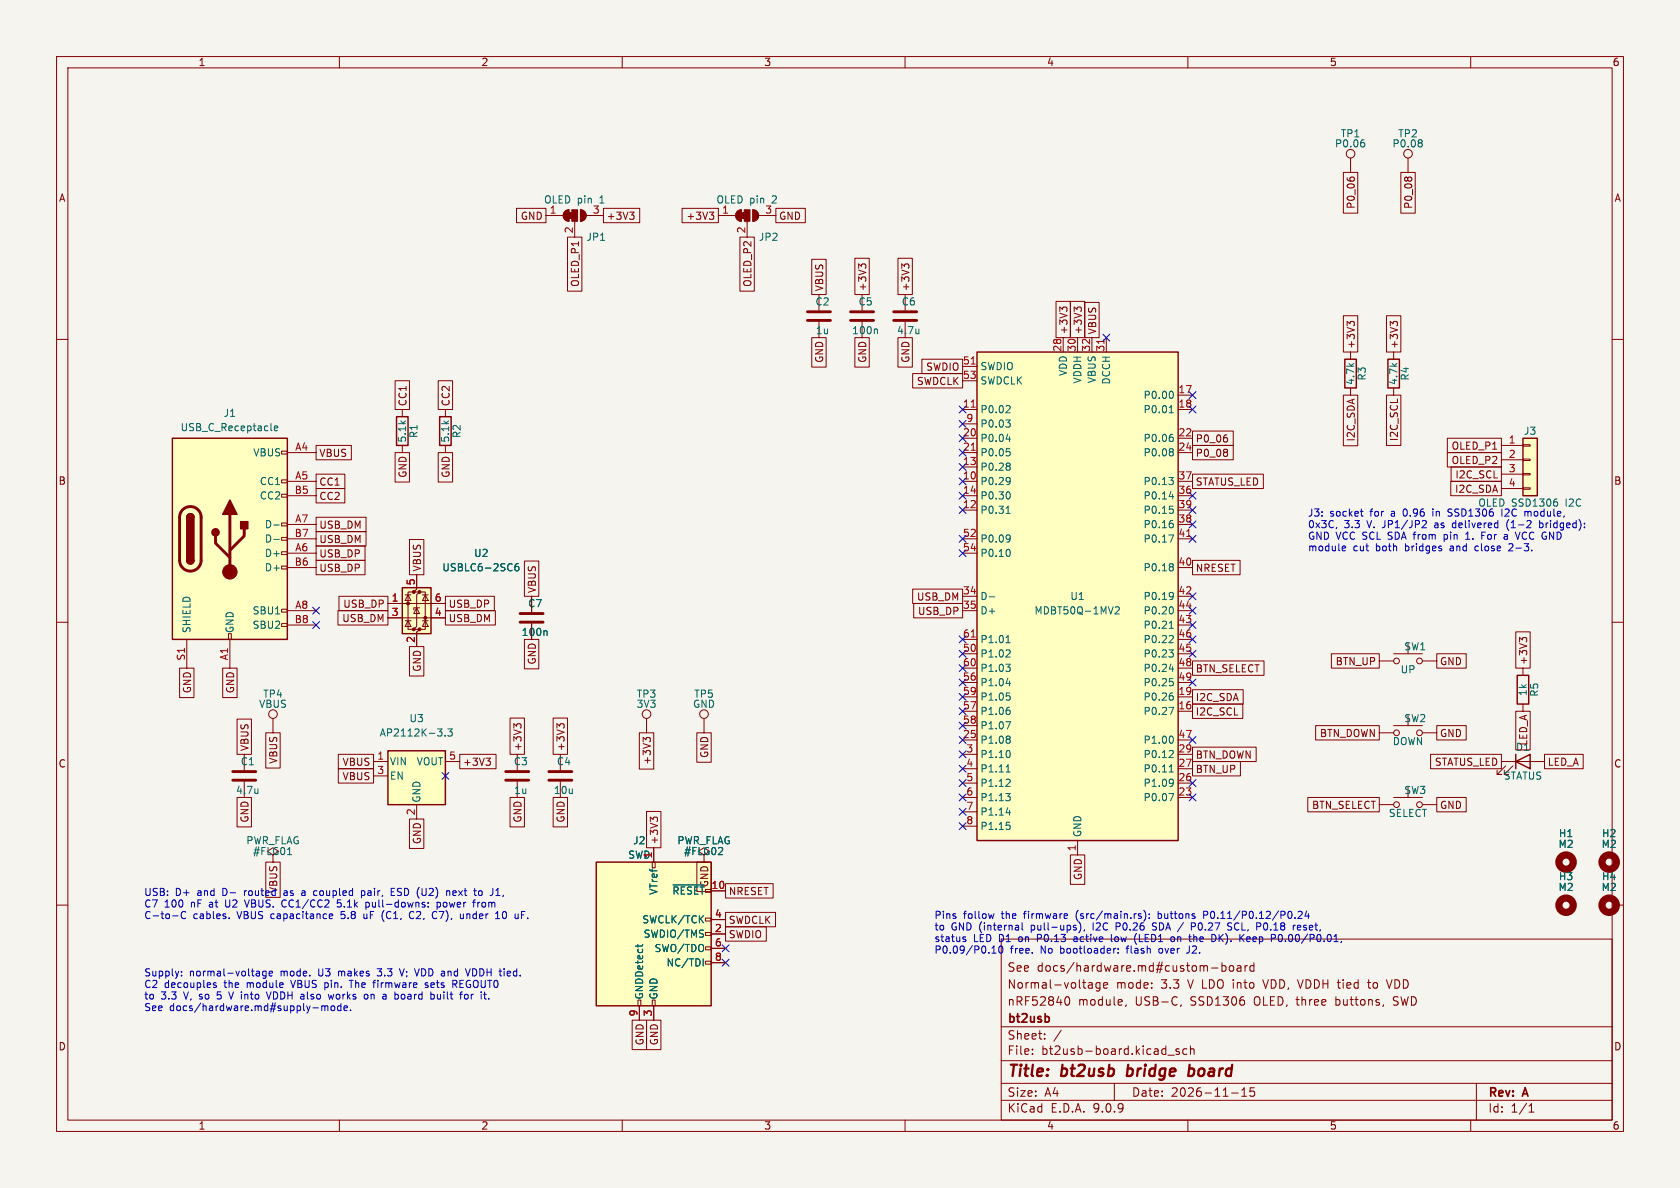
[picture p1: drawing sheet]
<svg xmlns="http://www.w3.org/2000/svg" width="297mm" height="210mm" viewBox="0 0 297 210" stroke-linecap="round" stroke-linejoin="round" font-family="sans-serif">
<path d="M0 0h297v210h-297z" fill="#f5f4ef" stroke="#f5f4ef" stroke-width=".18"/>
<g fill="none" stroke="#840000" stroke-width=".18">
<path d="M10 10h277v190h-277zM12 12h273v186h-273zM60 10v2M110 10v2M160 10v2M210 10v2M260 10v2M152.4 52.1v2.8M152.4 56.9v2.8M10 60h2M285 60h2M10 110h2"/>
<path d="M94 105.4v2.8M94 110.2v2.8M285 110h2M10 160h2M177 166h108v32h-108zM188.4 176.3l.2-.1a.81 .81 0 0 1 .6 .6 .81 .81 0 0 1-.3 .8l-.3 .1-.2-.1M192.6 173.7h.3l.2 .2v.8M193.1 174.6l-.5 .1M193.1 174.1h-.5M194.5 173.8l-.5-.1-.3 .3v.4l.2 .2h.6M194.5 173.7v1.2l-.3 .3-.4-.1M195.1 174.2l.7-.1-.1-.3-.4-.1-.2 .2 .1 .7h.5"/>
<path d="M199.1 177.6l-.1 .3M203.6 174.6v.1M203.6 173.8v.1M208.8 177.6l-.1 .3M214.2 171.1h1.1M216 170.2v1.5M216 170.8l.5-.1 .2 .3v.4l-.1 .2h-.6M217.5 170.8l.3-.1 .3 .3v.4l-.3 .3-.3-.1-.2-.2v-.4zM218.7 170.8h.6l.1 .9M219.4 171.1h-.5a.29 .29 0 0 0-.2 .3 .29 .29 0 0 0 .2 .3l.5-.1M220.1 170.7v1M220.5 170.7l-.3 .1-.1 .2"/>
<path d="M221.7 170.8l-.5-.1-.2 .3v.4l.1 .2h.6M221.7 170.2v1.5M223.2 173.2l.5 1.5M241.7 173.7h.6M242 173.2v1.3l.3 .2M245.1 173.2l.5 1.5 .5-1.5M246.3 177.6l.2 .1M246.5 176.3l-.2 .2 .2 .3M285 160h2M60 198v2M110 198v2M160 198v2"/>
<path d="M177 194.5h108M177 191.5h108M177 187.5h108M177 181.5h108M182.5 186.3v.1M182.5 185.5v.1M184.7 183.6v.1M184.7 182.8v.1M187.6 182.1l-1.3 2M197 191.5v3M206.5 186.5h1.1M208.5 185.5l-.4-.1-.2 .2 .1 .2 .5 .2v.3h-.6"/>
<path d="M209.8 185.5l-.4-.1-.3 .3v.4l.1 .2h.6M210 198v2M210.5 185.5l.2-.1 .3 .1 .1 .9M210.5 184.9v1.5M217.7 193.2h1.2M219.5 193.8h.9M219.5 192.7l.5-.4v1.5M221.7 192.3h-.7v.7l.2-.1h.5l.1 .3-.1 .5-.2 .1-.5-.1M260 198v2M261 191.5v6.5M270.3 196.6h.9M270.3 195.5l.4-.4v1.5"/>
</g>
<path d="M199.2 190.1l.2 .1M199.5 188.2l-.3 2M210.2 189l.2-.1 .6 .1M210.3 188.2l-.2 2M210.9 190a.66 .66 0 0 1-.8 .1" fill="none" stroke="#840000" stroke-width=".4"/>
<path d="M150.4 55.1h4M150.4 56.6h4M91.9 108.5h4.1M91.9 110h4.1" fill="none" stroke="#840000" stroke-width=".51"/>
<path d="M154.9 58.2l.2 .1v.7M96.5 111.5l.2 .2v.6" fill="none" stroke="#006464" stroke-width=".18"/>
<path d="M71.1 103.9h5.1v8.1h-5.1z" fill="#ffffc2"/>
<g fill="#840000" stroke="#840000" stroke-width=".18">
<path d="M131.1 37.6h.5v1h-.5z"/>
<path d="M130.3 37.4l.8-.3v2a1.02 1.02 0 0 1-1-.6 1.02 1.02 0 0 1 .2-1.1z"/>
<path d="M131.6 37.1h1v2h-1z"/>
<path d="M133.1 37.1a1.02 1.02 0 0 1 1 1 1.02 1.02 0 0 1-1 1z"/>
<path d="M100.6 37.6h.5v1h-.5z"/>
<path d="M99.9 37.4l.7-.3v2a1.02 1.02 0 0 1-.9-.6 1.02 1.02 0 0 1 .2-1.1z"/>
<path d="M101.1 37.1h1v2h-1z"/>
<path d="M102.6 37.1a1.02 1.02 0 0 1 1 1 1.02 1.02 0 0 1-1 1z"/>
<circle cx="72.1" cy="106.7" r=".25"/>
<circle cx="73.2" cy="104.6" r=".25"/>
<circle cx="73.2" cy="111.3" r=".25"/>
<circle cx="74.2" cy="104.6" r=".25"/>
<circle cx="74.2" cy="111.3" r=".25"/>
<circle cx="75.2" cy="109.2" r=".25"/>
</g>
<g fill="none" stroke="#840000" stroke-width=".18">
<path d="M96.5 38.1h3.1M99.9 37.4l.7-.3v2a1.02 1.02 0 0 1-.9-.6 1.02 1.02 0 0 1 .2-1.1zM101.6 39.1v2.8M102.6 37.1a1.02 1.02 0 0 1 1 1 1.02 1.02 0 0 1-1 1zM103.6 38.1h3.1M127 38.1h3M130.3 37.4l.8-.3v2a1.02 1.02 0 0 1-1-.6 1.02 1.02 0 0 1 .2-1.1zM132.1 39.1v2.8M133.1 37.1a1.02 1.02 0 0 1 1 1 1.02 1.02 0 0 1-1 1zM134.1 38.1h3.1M238.8 27.9v2.6M248.9 27.9v2.6"/>
<path d="M144.8 52.1v2.8M144.8 56.9v2.8M160 52.1v2.8M160 56.9v2.8M71.1 72.4v1.3M71.1 78.7v1.3M78.7 72.4v1.3M78.7 78.7v1.3M238.8 62.2v1.3M238.8 68.6v1.3M246.4 62.2v1.3M246.4 68.6v1.3"/>
<path d="M68.6 106.7h10.1M68.6 109.2h10.1M71.6 109.7h1M71.6 105.2h1M72.1 105.2l.5 1h-1zM72.1 109.7l.5 1h-1zM73.2 104.6h-1.1v6.7h1.1M73.7 101.6v2.5l-.5 .5h1l-.5 .6v5.5l-.5 .6h1l-.5 .5v2.5M73.7 107.4l.5 1.1h-1zM74.2 107.4h-1v.4M74.2 104.6h1v6.7h-1M74.7 109.7h1"/>
<path d="M74.7 105.2h1M75.2 105.2l.5 1h-1zM75.2 109.7l.5 1h-1zM99.1 133.4v2.7M99.1 138.2v2.8M114.3 127v2.5M124.5 127v2.5M124.5 151.1l1-.6-1-.6-1.1 .6 1.1 .6v1.3M124.5 152.4h.1"/>
<circle cx="238.8" cy="27.2" r=".76"/>
<circle cx="248.9" cy="27.2" r=".76"/>
<circle cx="114.3" cy="126.2" r=".76"/>
<circle cx="124.5" cy="126.2" r=".76"/>
</g>
<path d="M70.1 73.7h2v5h-2zM77.7 73.7h2.1v5h-2.1zM237.7 63.5h2.1v5.1h-2.1zM245.4 63.5h2v5.1h-2zM71.1 103.9h5.1v8.1h-5.1z" fill="none" stroke="#840000" stroke-width=".25"/>
<path d="M240.9 24.7h.2M241 25.2l.3 .2v.3l-.3 .3M251.2 24.7l.2 .3-.2 .3 .2 .2v.2l-.2 .3M162.4 58.2v.8M162.4 58.9h.1M91.6 99.6l-.3 .1a.86 .86 0 0 0 0 1.2l.4-.1v-.4l-.2-.3h-.2l-.3 .3M127 151.1h.8M127.8 150.2l-.1 .2" fill="none" stroke="#006464" stroke-width=".18"/>
<path d="M142.7 55.1h4.1M142.7 56.6h4.1M158 55.1h4.1M158 56.6h4.1M97 136.4h4.1M97 137.9h4.1" fill="none" stroke="#840000" stroke-width=".51"/>
<circle cx="284.5" cy="160" r="1.27" fill="none" stroke="#840000" stroke-width="1.3"/>
<path d="M105.4 152.4h20.3v25.4h-20.3z" fill="#ffffc2"/>
<path d="M105.4 152.4h20.3v25.4h-20.3z" fill="none" stroke="#840000" stroke-width=".25"/>
<g fill="none" stroke="#840000" stroke-width=".18">
<path d="M48.3 151.1l1-.6-1-.6-1.1 .6 1.1 .6v1.3M48.3 152.4h.1M115.3 152.4h.5v1h-.5zM115.6 149.9v2.5M125.7 157.5h2.6M112.8 176.8h.5v1h-.5zM113 177.8v2.5M115.3 176.8h.5v1h-.5zM115.6 177.8v2.5M124.7 162.3h1v.5h-1zM124.7 164.8h1v.6h-1zM124.7 167.4h1v.5h-1z"/>
<path d="M124.7 169.9h1v.5h-1zM125.7 162.6h2.6M125.7 165.1h2.6M125.7 167.6h2.6M125.7 170.2h2.6"/>
</g>
<path d="M50.8 151.1h.8M119 156.4h5.5M112.8 166.9v.5M113.6 166.9l-.1 .3M124.3 169.5v1.3" fill="none" stroke="#006464" stroke-width=".18"/>
<path d="M30.5 77.5h20.3v35.5h-20.3z" fill="#ffffc2"/>
<g fill="none" stroke="#840000" stroke-width=".18">
<path d="M49.8 79.8h1v.5h-1zM49.8 84.8h1v.5h-1zM49.8 87.4h1v.5h-1zM49.8 92.5h1v.5h-1zM49.8 95h1v.5h-1zM49.8 97.5h1v.5h-1zM50.8 80h5.1M50.8 85.1h5.1M50.8 87.6h5.1M50.8 92.7h5.1M50.8 95.3h5.1M50.8 97.8h5.1"/>
<path d="M33 113v5.1M40.4 112h.5v1h-.5zM40.6 113v5.1M49.8 100.1h1v.5h-1zM49.8 107.7h1v.5h-1zM49.8 110.2h1v.5h-1zM50.8 100.3h5.1M50.8 108h5.1M50.8 110.5h5.1M43.2 133.4v2.7M43.2 138.2v2.8M48.3 127v2.5"/>
<circle cx="48.3" cy="126.2" r=".76"/>
</g>
<path d="M30.5 77.5h20.3v35.5h-20.3zM33 91.4a.64 .64 0 0 1 .7-.6 .64 .64 0 0 1 .6 .6M33 99.1a.64 .64 0 0 0 .7 .6 .64 .64 0 0 0 .6-.6" fill="none" stroke="#840000" stroke-width=".25"/>
<path d="M32.3 90.1a1.9 1.9 0 0 1 2.1-.4 1.9 1.9 0 0 1 1.2 1.7v7.7a1.91 1.91 0 0 1-1.9 1.9 1.91 1.91 0 0 1-2-1.9l.1-7.8 .1-.6zM38.1 94.7v1.3l2.5 2.6M40.6 90.9v10.2M43.2 93.5v1.2l-2.6 2.6M41.1 136.4h4.1M41.1 137.9h4.1" fill="none" stroke="#840000" stroke-width=".51"/>
<g fill="#840000" stroke="#840000" stroke-width=".25">
<path d="M33 91.4h1.3v7.7h-1.3z"/>
<path d="M33.2 91a.64 .64 0 0 1 .7-.1 .64 .64 0 0 1 .4 .5h-1.3z"/>
<path d="M33 99.1h1.3a.64 .64 0 0 1-.6 .6 .64 .64 0 0 1-.7-.6z"/>
<path d="M40.6 88.4l1.3 2.5h-2.5z"/>
<path d="M42.5 92.2h1.3v1.3h-1.3z"/>
<circle cx="38.1" cy="94.1" r=".63"/>
</g>
<circle cx="40.6" cy="101.1" r="1.27" fill="#840000" stroke="#840000" stroke-width=".18"/>
<path d="M48.5 75.7l.6-.1-.1-.2-.3-.1-.2 .2 .1 .6h.4M48.4 92.8h1M48.4 95.3h1M45.6 139.4v.9M45.6 140.2h-.1" fill="none" stroke="#006464" stroke-width=".18"/>
<path d="M68.6 132.7h10.1v9.5h-10.1z" fill="#ffffc2"/>
<path d="M268.2 119.4h2.1v5.1h-2.1zM68.6 132.7h10.1v9.5h-10.1zM268 134.6l2.5-1.2v2.5zM268 133.4v2.5" fill="none" stroke="#840000" stroke-width=".25"/>
<g fill="none" stroke="#840000" stroke-width=".18">
<path d="M269.2 118.1v1.3M66 134.6h2.6M66 137.2h2.6M78.7 134.6h2.6M91.4 133.4v2.7M91.4 138.2v2.8M265.4 134.6h7.6M266.2 135.4l-1.5 1.5h.7h-.7v-.8M267.5 135.4l-1.6 1.5h.8h-.8v-.8M269.2 124.5v1.2M73.7 142.2v2.6M243.8 142.2h2.6"/>
<path d="M246.4 141h5.1M251.5 142.2h2.5"/>
<circle cx="246.9" cy="142.2" r=".51"/>
<circle cx="251" cy="142.2" r=".51"/>
</g>
<path d="M77.3 128.8h.8l-.4 .5M78.1 129.5v.5M78.7 130v.1M79.2 128.8h.7l-.4 .5 .4 .2v.5l-.2 .1-.5-.1" fill="none" stroke="#006464" stroke-width=".18"/>
<path d="M89.4 136.4h4.1M89.4 137.9h4.1" fill="none" stroke="#840000" stroke-width=".51"/>
<g fill="none" stroke="#840000" stroke-width="1.3">
<circle cx="276.9" cy="152.4" r="1.27"/>
<circle cx="284.5" cy="152.4" r="1.27"/>
<circle cx="276.9" cy="160" r="1.27"/>
</g>
<path d="M172.7 62.2h35.6v86.4h-35.6z" fill="#ffffc2"/>
<path d="M172.7 62.2h35.6v86.4h-35.6z" fill="none" stroke="#840000" stroke-width=".25"/>
<g fill="none" stroke="#840000" stroke-width=".18">
<path d="M188 59.7v2.5M190.5 59.7v2.5M193 59.7v2.5M195.6 59.7v2.5M170.2 64.8h2.5M170.2 67.3h2.5M170.2 72.4h2.5M170.2 74.9h2.5M170.2 77.5h2.5M208.3 72.4h2.5M208.3 77.5h2.5M208.3 69.9h2.5"/>
<path d="M170.2 80h2.5M170.2 82.6h2.5M170.2 85.1h2.5M170.2 87.6h2.5M170.2 90.2h2.5M170.2 95.3h2.5M170.2 97.8h2.5M208.3 80h2.5M208.3 85.1h2.5M208.3 87.6h2.5M208.3 90.2h2.5M208.3 95.3h2.5"/>
<path d="M208.3 92.7h2.5M170.2 105.4h2.5M170.2 108h2.5M170.2 113h2.5M170.2 115.6h2.5M170.2 118.1h2.5M208.3 105.4h2.5M208.3 108h2.5M208.3 113h2.5M208.3 115.6h2.5M208.3 118.1h2.5M208.3 100.3h2.5"/>
<path d="M208.3 110.5h2.5M243.8 116.8h2.6M246.4 115.6h5.1M251.5 116.8h2.5M170.2 120.7h2.5M170.2 123.2h2.5M170.2 125.7h2.5M170.2 128.3h2.5M170.2 130.8h2.5M170.2 133.4h2.5M170.2 135.9h2.5M170.2 138.4h2.5"/>
<path d="M208.3 120.7h2.5M208.3 123.2h2.5M208.3 125.7h2.5M208.3 130.8h2.5M208.3 133.4h2.5M208.3 135.9h2.5M208.3 138.4h2.5M170.2 141h2.5M170.2 143.5h2.5M170.2 146.1h2.5M190.5 148.6v2.5M208.3 141h2.5"/>
<circle cx="246.9" cy="116.8" r=".51"/>
<circle cx="251" cy="116.8" r=".51"/>
</g>
<path d="M195.2 60v.7M171.7 64.4h.7M171.7 72h.7M171.7 79.6h.7M209.8 94.8h.7M171.7 112.6h.7" fill="none" stroke="#a90000" stroke-width=".18"/>
<g fill="none" stroke="#006464" stroke-width=".18">
<path d="M177.8 74.2h.8l-.4 .5M177.9 77.6h.8M177.9 79.3h.6M178.3 71.7l.3 .2-.1 .3-.7 .8h.8M178.3 74.7l.3 .3v.3l-.3 .2M178.3 79.8l.3 .2v.3l-.3 .3M178.5 77.2v.8M206.7 73h.7M206.9 71.9l.2-.2v1.3M207.1 76.8h.2M207.1 69.2a.79 .79 0 0 1 0 1.2M207.2 77.3l.2 .2v.3l-.2 .2"/>
<path d="M207.2 79.3l.2 .3-.2 .3 .2 .2v.2l-.2 .3M177.9 90.7h.7M178.1 89.7l.1-.2v1.2M178.3 86.9a.79 .79 0 0 1 0 1.3M178.3 97.1a.79 .79 0 0 1 0 1.3M178.3 81.9l.3 .2-.3 .3 .3 .2v.3l-.3 .2M178.3 84.4l.2 .1a1.03 1.03 0 0 1-.2 1.1M178.3 94.6l.2 .1a1.03 1.03 0 0 1-.2 1.1M178.6 84.9l-.3 .3M178.6 95.1l-.3 .2M206.6 84.4h.8l-.4 .5M206.6 94.6h.9l-.6 1.2"/>
<path d="M206.7 87.8h.8M206.8 89.5h.6M207.1 92h.2M207.2 84.9l.2 .2v.3l-.2 .3M207.2 90l.2 .2v.3l-.2 .2M207.2 92.5l.2 .2v.3l-.2 .3M207.2 99.6l.2 .3-.2 .3 .2 .2v.3l-.2 .2M207.3 87.4v.8M174.9 105.5h1M177.8 117.4h.8l-.4 .5M177.9 113.6h.7M178.1 112.5l.1-.2v1.3"/>
<path d="M178.3 114.9l.3 .2-.1 .3-.7 .7h.8M178.3 117.9l.3 .2v.3l-.3 .3M197.2 107.4l.4-.1 .3 .3-.8 .9h.8M206.6 114.9h.8l-.4 .5M206.7 111.1h.7M206.7 118.3h.8M206.8 120h.6M206.9 110l.2-.2v1.3M207.1 107.3a.79 .79 0 0 1 0 1.2M207.2 112.3l.2 .3v.3l-.8 .7h.8M207.2 104.7l.2 .1a1.03 1.03 0 0 1-.2 1.1M207.2 115.4l.2 .2v.3l-.2 .2"/>
<path d="M207.3 117.8v.9M207.4 105.3l-.2 .2M177.8 127.6h.9l-.6 1.2M177.9 120.8h.8M177.9 136.5h.7M177.9 122.5h.6M178.1 135.4l.1-.2v1.3M178.2 125h.3M178.3 132.7a.79 .79 0 0 1 0 1.2M178.3 123l.3 .2v.3l-.3 .3M178.3 125.5l.3 .3v.3l-.3 .2M178.3 130.1l.3 .3-.3 .3 .3 .2v.2l-.3 .3"/>
<path d="M178.3 137.7l.3 .3-.1 .3-.7 .7h.8M178.5 120.4v.8M206.6 125h.9l-.6 1.3M206.7 136.5h.7M206.9 135.4l.2-.2v1.3M207.1 122.5h.2M207.1 130.1a.79 .79 0 0 1 0 1.3M207.2 120.4l.2 .3v.3l-.2 .2M207.2 123l.2 .2v.3l-.2 .3M207.2 132.7l.2 .2v.3l-.8 .7h.8M207.2 137.7l.2 .2a1.03 1.03 0 0 1-.2 1M207.4 138.3l-.2 .2"/>
<path d="M177.8 140.3h.8l-.4 .5M177.9 143.7h.8M177.9 145.4h.6M178.3 140.8l.3 .2v.3l-.3 .2M178.3 145.8l.3 .3v.3l-.3 .2M178.5 143.2v.9M206.6 140.3h.9l-.6 1.2"/>
</g>
<path d="M269.2 77.5h2.6v10.1h-2.6z" fill="#ffffc2"/>
<path d="M269.2 77.5h2.6v10.1h-2.6z" fill="none" stroke="#840000" stroke-width=".25"/>
<g fill="none" stroke="#840000" stroke-width=".18">
<path d="M91.3 36.8h5.2v2.6h-5.2zM106.7 36.8h6.4v2.6h-6.4zM111.3 37.5h.8l-.4 .5M111.9 38l.2 .2v.3l-.2 .3M120.6 36.8h6.4v2.6h-6.4zM125.4 37.5h.8l-.4 .5M125.9 38l.3 .2v.3l-.3 .3M137.2 36.8h5.2v2.6h-5.2zM237.5 30.5h2.5v7.2h-2.5zM238.7 31.4l.2-.1 .5 .1M247.6 30.5h2.6v7.2h-2.6zM248.4 31.4l.2-.1 .2 .1"/>
<path d="M248.9 31.4l.2-.1 .4 .1M100.3 41.9h2.6v9.6h-2.6zM130.8 41.9h2.6v9.6h-2.6zM143.5 45.8h2.6v6.3h-2.6zM143.5 59.7h2.6v5.2h-2.6zM151.1 45.7h2.6v6.4h-2.6zM151.1 59.7h2.6v5.2h-2.6zM152.3 47.1l-.5-.4v.7M152.3 46.9l.2-.2h.3l.3 .2M158.7 45.7h2.6v6.4h-2.6zM158.7 59.7h2.6v5.2h-2.6zM159.9 46.9l.2-.2h.3l.3 .2"/>
<path d="M159.9 47.1l-.5-.4v.7M186.7 53.3h2.5v6.4h-2.5zM187.8 54.5l.3-.2h.3l.2 .2M187.8 54.7l-.4-.4v.8M189.2 53.3h2.6v6.4h-2.6zM190.4 54.7l-.5-.4v.8M190.4 54.5l.2-.2h.3l.3 .2M191.8 53.5h2.5v6.2h-2.5zM237.5 55.8h2.5v6.4h-2.5zM238.6 57.2l-.4-.4v.8M238.6 57.1l.3-.3h.3l.2 .3M245.1 55.8h2.6v6.4h-2.6z"/>
<path d="M246.3 57.1l.2-.3h.3l.3 .3M246.3 57.2l-.5-.4v.8M55.9 78.7h6.2v2.6h-6.2zM69.8 67.3h2.6v5.1h-2.6zM77.5 67.3h2.5v5.1h-2.5zM161.3 66h8.9v2.6h-8.9zM163 63.5h7.2v2.5h-7.2zM210.8 78.7h7.2v2.6h-7.2zM210.8 76.2h7.2v2.5h-7.2zM216.9 79.5l.1 .2-.1 .2M217 77.5v.5M237.5 69.9h2.5v8.9h-2.5z"/>
<path d="M245.1 69.9h2.6v8.8h-2.6zM255.9 77.5h9.5v2.5h-9.5zM265.4 78.7h3.8M269.2 78.6h1.3v.3h-1.3zM55.9 94h8.8v2.5h-8.8zM55.9 91.4h8.8v2.6h-8.8zM55.9 86.4h5.1v2.5h-5.1zM55.9 83.8h5.1v2.6h-5.1zM55.9 99.1h8.6v2.5h-8.6zM55.9 96.5h8.6v2.6h-8.6zM69.8 80h2.6v5.2h-2.6zM72.4 95.4h2.5v6.2h-2.5z"/>
<path d="M77.5 80h2.5v5.2h-2.5zM92.7 99.2h2.6v6.2h-2.6zM210.8 83.8h12.5v2.6h-12.5zM210.8 99.1h8.4v2.5h-8.4zM216.9 80l.1 .2-.1 .4M255.9 80h9.5v2.6h-9.5zM256.5 85.1h8.9v2.5h-8.9zM256.5 82.5h8.9v2.6h-8.9zM265.4 81.3h3.8M265.4 83.8h3.8M265.4 86.4h3.8M269.2 81.2h1.3v.2h-1.3z"/>
<path d="M269.2 83.7h1.3v.2h-1.3zM269.2 86.2h1.3v.3h-1.3zM31.7 118.1h2.6v5.2h-2.6zM39.4 118.1h2.5v5.2h-2.5zM59.7 107.9h8.9v2.6h-8.9zM59.9 105.4h8.7v2.6h-8.7zM68.6 106.7h2.5M68.6 109.2h2.5M72.4 114.3h2.5v5.2h-2.5zM73.7 101.6v2.5M73.7 111.8v2.5M76.2 106.7h2.5"/>
<path d="M76.2 109.2h2.5M78.7 107.9h8.9v2.6h-8.9zM78.7 105.4h8.7v2.6h-8.7zM92.7 113h2.6v5.2h-2.6zM94 105.4v2.8M94 110.2v2.8M161.3 104.1h8.9v2.6h-8.9zM161.5 106.7h8.7v2.5h-8.7zM210.8 116.8h12.7v2.6h-12.7zM235.4 115.6h8.4v2.5h-8.4zM254 115.6h5.2v2.5h-5.2zM268 111.7h2.5v6.4h-2.5z"/>
<path d="M269.1 113.1l-.5-.4v.8M269.1 112.9l.3-.2h.3l.2 .2M41.9 127.1h2.6v6.3h-2.6zM47 129.5h2.5v6.3h-2.5zM59.8 135.9h6.2v2.5h-6.2zM59.8 133.3h6.2v2.6h-6.2zM81.3 133.3h6.4v2.6h-6.4zM85.9 134h.8l-.4 .5M86.5 134.5l.2 .2v.3l-.2 .3M90.2 126.9h2.5v6.5h-2.5zM91.3 128.2l.3-.3h.3l.2 .3M91.3 128.4l-.5-.5v.8"/>
<path d="M97.8 126.9h2.5v6.5h-2.5zM98.9 128.4l-.4-.5v.8M98.9 128.2l.3-.3h.3l.2 .3M113 129.5h2.6v6.5h-2.6zM114.2 130.8l-.5-.4v.7M114.2 130.6l.2-.2h.3l.3 .2M123.2 129.5h2.5v5.2h-2.5zM210.8 124.5h8.9v2.5h-8.9zM210.8 121.9h9v2.6h-9zM210.8 134.6h8.5v2.6h-8.5zM210.8 132.1h11.3v2.5h-11.3zM232.6 128.3h11.2v2.5h-11.2z"/>
<path d="M243.8 129.5h2.6M246.4 128.3h5.1M251.5 129.5h2.5M252.9 133.3h12.5v2.6h-12.5zM254 128.3h5.2v2.5h-5.2zM268 125.7h2.5v6.9h-2.5zM273 133.3h6.9v2.6h-6.9zM41.9 141h2.6v5.2h-2.6zM47 152.4h2.5v6.2h-2.5zM72.4 144.8h2.5v5.2h-2.5zM90.2 141h2.5v5.2h-2.5zM97.8 141h2.5v5.2h-2.5z"/>
<path d="M114.3 143.4h2.5v6.5h-2.5zM115.5 144.9l-.5-.5v.8M115.5 144.7l.2-.3h.3l.2 .3M115.6 149.9v2.5M123.2 152.4h2.5v5.2h-2.5zM124.5 152.4h.1M125.7 157.5h2.6M128.3 156.2h8.4v2.6h-8.4zM189.2 151.1h2.6v5.2h-2.6zM231.2 141h12.6v2.5h-12.6zM254 141h5.2v2.5h-5.2zM113 177.8v2.5"/>
<path d="M115.6 177.8v2.5M125.7 162.6h2.6M125.7 165.1h2.6M125.7 167.6h2.6M125.7 170.2h2.6M128.3 163.8h7.2v2.6h-7.2zM128.3 161.3h8.8v2.5h-8.8zM111.8 180.3h2.5v5.2h-2.5zM114.3 180.3h2.5v5.2h-2.5z"/>
<circle cx="246.9" cy="129.5" r=".51"/>
<circle cx="251" cy="129.5" r=".51"/>
</g>
<path d="M91.6 99.6l-.3 .1a.86 .86 0 0 0 0 1.2l.4-.1v-.4l-.2-.3h-.2l-.3 .3M275.3 88.8l.1 .1-.1 .5M96.5 111.5l.2 .2v.6M119 156.4h5.5M127 151.1h.8M127.8 150.2l-.1 .2M112.8 166.9v.5M113.6 166.9l-.1 .3M124.3 169.5v1.3" fill="none" stroke="#006464" stroke-width=".18"/>
<g fill="none" stroke="#000084" stroke-width=".18">
<path d="M195 59.1l1.2 1.2M196.2 59.1l-1.2 1.2M169.6 79.4l1.2 1.2M169.6 76.9l1.2 1.2M169.6 74.3l1.2 1.2M169.6 71.8l1.2 1.2M170.8 79.4l-1.2 1.2M170.8 76.9l-1.2 1.2M170.8 74.3l-1.2 1.2M170.8 71.8l-1.2 1.2M210.2 69.2l1.2 1.3M210.2 71.8l1.2 1.2"/>
<path d="M211.4 69.2l-1.2 1.3M211.4 71.8l-1.2 1.2M169.6 81.9l1.2 1.3M169.6 87l1.2 1.2M169.6 89.6l1.2 1.2M169.6 94.6l1.2 1.3M169.6 97.2l1.2 1.2M169.6 84.5l1.2 1.2M170.8 81.9l-1.2 1.3M170.8 87l-1.2 1.2M170.8 89.6l-1.2 1.2M170.8 94.6l-1.2 1.3"/>
<path d="M170.8 97.2l-1.2 1.2M170.8 84.5l-1.2 1.2M210.2 94.6l1.2 1.3M210.2 92.1l1.2 1.2M210.2 89.6l1.2 1.2M210.2 87l1.2 1.2M211.4 94.6l-1.2 1.3M211.4 92.1l-1.2 1.2M211.4 89.6l-1.2 1.2M211.4 87l-1.2 1.2M55.3 107.3l1.2 1.3M55.3 109.9l1.2 1.2"/>
<path d="M56.5 107.3l-1.2 1.3M56.5 109.9l-1.2 1.2M169.6 117.5l1.2 1.2M169.6 115l1.2 1.2M169.6 112.4l1.2 1.2M170.8 117.5l-1.2 1.2M170.8 115l-1.2 1.2M170.8 112.4l-1.2 1.2M210.2 107.3l1.2 1.3M210.2 115l1.2 1.2M210.2 112.4l1.2 1.2M210.2 109.9l1.2 1.2"/>
<path d="M210.2 104.8l1.2 1.2M211.4 107.3l-1.2 1.3M211.4 115l-1.2 1.2M211.4 112.4l-1.2 1.2M211.4 109.9l-1.2 1.2M211.4 104.8l-1.2 1.2M78.1 136.6l1.2 1.2M79.3 136.6l-1.2 1.2M169.6 137.8l1.2 1.2M169.6 135.3l1.2 1.2M169.6 132.7l1.2 1.3M169.6 130.2l1.2 1.2"/>
<path d="M169.6 127.7l1.2 1.2M169.6 125.1l1.2 1.2M169.6 122.6l1.2 1.2M169.6 120l1.2 1.3M170.8 135.3l-1.2 1.2M170.8 130.2l-1.2 1.2M170.8 127.7l-1.2 1.2M170.8 125.1l-1.2 1.2M170.8 137.8l-1.2 1.2M170.8 132.7l-1.2 1.3M170.8 122.6l-1.2 1.2M170.8 120l-1.2 1.3"/>
<path d="M210.2 137.8l1.2 1.2M210.2 130.2l1.2 1.2M210.2 120l1.2 1.3M211.4 137.8l-1.2 1.2M211.4 130.2l-1.2 1.2M211.4 120l-1.2 1.3M169.6 145.4l1.2 1.3M169.6 142.9l1.2 1.2M169.6 140.4l1.2 1.2M170.8 145.4l-1.2 1.3M170.8 142.9l-1.2 1.2M170.8 140.4l-1.2 1.2"/>
<path d="M210.2 140.4l1.2 1.2M211.4 140.4l-1.2 1.2M127.7 169.6l1.2 1.2M127.7 167l1.2 1.2M128.9 169.6l-1.2 1.2M128.9 167l-1.2 1.2"/>
</g>
<g fill="none" stroke="#0000c2" stroke-width=".18">
<path d="M236.3 93.2l-.1 .3M237.5 96.5l.3 .1 .1 .2-.6 .2M237.8 97.3l-.3 .1M240.5 90.4h.5M240.7 91.2h.3M252.1 92.1v.5l-.7 .7h.8M253.3 90v.1M253.3 90.4v.8M255.3 94.5v1.3M255.3 95.3h.1M255.4 94.5h-.1M256 91.2h.5"/>
<path d="M256.5 90h-.3l-.2 .2 .1 .3 .4 .1M256.9 92.5l-.1 .2 .1 .5M259.1 95.3h.7M259.1 94.4l.4-.3v1.2M261 96.5l-.2 .3v.3l.2 .3M262 94.7h.4M262 94.1v1.2M265.5 90v1.2M266.1 94.5h.2l.2 .2v.6M266.5 95.3h-.4M266.5 94.8h-.4M266.6 92.1a1.47 1.47 0 0 0 .1 1.7"/>
<path d="M266.7 90.5l-.7 .7h.8M267.4 96.7l-.7 .7h.8M268.7 94.1l-.4 1.2M269.9 90.4l.2 .2M270.1 90.6v.6M270.3 90.4l-.2 .2M272.2 92v1.3M272.2 92.5l.3-.1 .2 .2M272.7 93.2l-.2 .1-.3-.1M43.2 159.1l.4 1.2M50.2 159.1a.68 .68 0 0 0-.4 .6 .68 .68 0 0 0 .4 .6M50.4 157.5h-.2"/>
<path d="M50.4 157.8l-.2 .2 .2 .3M53.7 157.5h-.3M53.8 157.8h-.3l-.2 .2 .1 .2 .4 .1M55.7 157.5h.3M56 158.2l-.3 .1M59.7 159.1l-.1 .6 .2-.1M60.1 159.6h.1M63.9 157.5h.4l.2 .2-.1 .5h-.5M63.9 157.5v1.2M64.7 159.5v1.3M65.2 159.6l.1 .1-.1 .5-.1 .1h-.4M69.2 157.6h.4"/>
<path d="M69.8 157h-.6v1.3h.6M75.7 159.6v.1M77.3 159.5v1.3M77.8 159.6l.1 .1-.1 .5-.2 .1h-.3M79.3 157.5l.2 .1v.7M80.5 157.5h-.3l-.2 .1 .1 .6 .4 .1M80.7 157.8l-.7 .1M84.5 159.5v.8M84.7 157.5h.3l.2 .2-.1 .5h-.4M84.8 159.5l-.3 .2M87.7 158.3h.7M87.9 157.2l.1-.2v1.3"/>
<path d="M30.5 161.9h1M32.1 172.4v.1M32.1 171.7v.2M32.3 161.2a.61 .61 0 0 0-.3 .8 .61 .61 0 0 0 .8 .3M32.5 161.1l.3 .1M37.8 173.8v.3l.4 .1 .1 .2-.2 .2-.4-.1M40.4 175.3l.5 1.3M40.5 162.3v.1M45.7 171.7l.2 .2v.6M45.9 172.5h-.4M45.9 172h-.4M47 171.7h-.3l-.3 .2 .1 .6h.5"/>
<path d="M47 171.7v1l-.2 .2h-.3M47.1 175.3l.4 1.3 .4-1.3M47.6 172.1l.6-.1-.1-.3h-.3l-.2 .2v.6h.5M51.4 173.3l.4 1.3M56.9 177.9l.3-.1 .2 .2M56.9 177.8v.9M57.4 173.7v1.3M57.4 174.5l.2 .1M57.4 178v.7M57.4 178l.2-.2 .3 .1 .1 .8M57.6 173.7l-.2 .1M58 175.8l.3 .8 .2-.6 .3 .6 .2-.8"/>
<path d="M58.2 162l.6-.2v-.2l-.4-.1-.2 .2 .1 .6h.5M58.6 177.9l.2-.1 .3 .1 .1 .5-.1 .2-.3 .1-.2-.2zM59.6 160.2l.2 .1h.4M60.3 177.9l-.4-.1-.2 .3 .1 .5h.5M60.3 177.4v1.3M60.8 178.2l.6-.1v-.2l-.4-.1-.2 .2 .1 .6h.5M62 178.5v.2M62.1 173.3v1.3M64.3 161.5v.7l.2 .2M64.6 175.8h.3l.2 .2-.1 .5-.4 .1M65.9 173.7h.5M66.3 173.3h.1"/>
<path d="M66.7 171.3h.8M66.7 172.4l.2 .1M67.5 162l.4 .9M67.6 161.5l-.1 .3M70.6 171.3l.4 1.2M71 176.6h.5M71 175.8h.5M72.4 161.4v.4l.1 .4 .4 .2M75.6 173.8l-.3-.1-.1 .2v.2l.4 .1v.3h-.4M75.7 160.2v.1M76.7 161.2l.3-.1 .2 .1M77.2 162.3l-.2 .1-.3-.1"/>
<path d="M77.3 175.8l.1 .8h.3l.2-.1M77.9 175.8v.8M80.4 174l.4 .6M80.8 173.5l-.1 .4-.7 .1M81.9 162.3l-.2 .1-.3-.1M81.9 161.5v.9M82.2 175.8h.3l.3 .2-.2 .6h-.4M83.1 171.3l-.4 1.2M87.6 162.4h.7M87.9 161.3l.1-.2v1.3M88.9 161.4v.8M92.2 161.7h.4"/>
<path d="M92.8 161.1h-.6v1.3M170.3 166l.5 .2-.1 .2-.4 .1M175.4 168.5h.7M175.4 167.6l.3-.4v1.3M175.7 161.5l-.2 .9-.3-.6M176.7 167.3a.69 .69 0 0 0 .3 1.2l.2-.1 .1-.4-.1-.7M180 163.6l.1 .8M180.1 164.3l-.1 .1M180.1 163.9h-.1M180.7 163.1v1.1l.2 .2M188.5 161.5l.2 .3-.6 .1M188.7 162.3l-.2 .1"/>
<path d="M190 166l-.2 .1 .2 .4M190.2 164v.3M191 163.5v.8l-.3 .6M191.7 164.3l-.1 .3M196.5 165.2v1.1l.1 .2M197.3 167.6l-.3 .1M197.3 163.1v1.3M197.3 163.8h.5M197.7 167.7v.1M197.7 168.4v.1M200.8 165.2a1.5 1.5 0 0 0 .1 1.7M201.4 161.9l.3 .1 .1 .2-.2 .2h-.2"/>
<path d="M201.4 161.5l.3 .1M202.2 160.9a1.46 1.46 0 0 1 0 1.9M203.2 162.2v.2M203.2 161.6v.1M203.7 164.3l.5 .1M204.3 163.1h-.3l-.3 .3 .1 .3 .4 .1M204.8 161.1v1.3M204.8 162.3l.1 .1M204.9 161.5l-.1 .1M205 167.7l-.1 .2 .1 .5M207 165.7l.2-.1 .4 .1 .1 .5-.2 .2-.3 .1-.2-.2zM210.2 168.3l-.4 .2"/>
<path d="M210.6 163.1v1.3M211 165.2v1.3M211.2 165.6l-.2 .1M211.3 163.3v.3l-.1 .1-.6 .1M212.8 161.8h.5M213.3 161.1h-.5v1.3M214.7 165.2l.3 .5-.3 .7M217.1 163.3v.3l.5 .3 .2 .3-.3 .2-.5-.1M219.4 165.7l.5 .8M219.9 165.2l-.7 .7M220.6 165.6l-.2 .2v.5l.2 .2M221 165.9l-.6 .1"/>
<path d="M226.1 165.3a.69 .69 0 0 0 .3 1.2M228.9 163.6h.1M229.4 164l.6-.1-.1-.3h-.4l-.1 .1v.6h.5M229.5 161.2l.5-.1 .2 .4-.8 .9h.8M231 161l-.3 .9h.8M231.3 161.5v.9"/>
</g>
<g font-size="2.8" fill="#840000">
<text x="178" y="190.9">Title:</text>
<text x="187.7" y="190.9">bt2usb</text>
<text x="200.1" y="190.9">bridge</text>
<text x="211.7" y="190.9">board</text>
</g>
<g font-size="2.1" fill="#840000">
<text x="178" y="172">See</text>
<text x="183.3" y="172">docs/hardware.md#custom-board</text>
<text x="178" y="178">nRF52840</text>
<text x="178" y="175">Normal-voltage</text>
<text x="190.6" y="178">module,</text>
<text x="197.3" y="175">mode:</text>
<text x="200.7" y="178">USB-C,</text>
<text x="205.3" y="175">3.3</text>
<text x="210.2" y="175">V LDO into</text>
<text x="210.6" y="178">SSD1306</text>
<text x="222" y="178">OLED, three</text>
<text x="223.9" y="175">VDD, VDDH tied</text>
<text x="236.7" y="178">buttons,</text>
<text x="242.9" y="175">to</text>
<text x="246.4" y="175">VDD</text>
<text x="247" y="178">SWD</text>
<text x="178" y="184">Sheet:</text>
<text x="178" y="181.2">bt2usb</text>
<text x="178" y="186.7">File:</text>
<text x="184.1" y="186.7">bt2usb-board.kicad_sch</text>
<text x="178" y="196.9">KiCad</text>
<text x="178" y="194.1">Size:</text>
<text x="184.7" y="194.1">A4</text>
<text x="185.7" y="196.9">E.D.A.</text>
<text x="193.3" y="196.9">9.0.9</text>
<text x="200" y="194.1">Date:</text>
<text x="207" y="194.1">2026-11-15</text>
<text x="263" y="194.3">Rev:</text>
<text x="263" y="196.9">Id:</text>
<text x="267.1" y="196.9">1/1</text>
<text x="269.4" y="194.3">A</text>
</g>
<g font-size="1.8" fill="#840000">
<text x="35" y="11.9">1</text>
<text x="85" y="11.9">2</text>
<text x="135" y="11.9">3</text>
<text x="185" y="11.9">4</text>
<text x="235" y="11.9">5</text>
<text x="285" y="11.9">6</text>
<text x="10.3" y="35.9">A</text>
<text x="285.3" y="35.9">A</text>
<text x="92" y="39.1">GND</text>
<text x="107.2" y="39.1">+3V3</text>
<text x="121.2" y="39.1">+3V3</text>
<text x="137.6" y="39.1">GND</text>
<text x="239.7" y="37" transform="rotate(-90 239.7 37)">P0_06</text>
<text x="249.9" y="37" transform="rotate(-90 249.9 37)">P0_08</text>
<text x="102.6" y="50.8" transform="rotate(-90 102.6 50.8)">OLED_P1</text>
<text x="133" y="50.8" transform="rotate(-90 133 50.8)">OLED_P2</text>
<text x="145.7" y="51.6" transform="rotate(-90 145.7 51.6)">VBUS</text>
<text x="153.4" y="51.6" transform="rotate(-90 153.4 51.6)">+3V3</text>
<text x="161" y="51.6" transform="rotate(-90 161 51.6)">+3V3</text>
<text x="188.9" y="59.2" transform="rotate(-90 188.9 59.2)">+3V3</text>
<text x="191.5" y="59.2" transform="rotate(-90 191.5 59.2)">+3V3</text>
<text x="194" y="59.2" transform="rotate(-90 194 59.2)">VBUS</text>
<text x="145.7" y="64.2" transform="rotate(-90 145.7 64.2)">GND</text>
<text x="153.4" y="64.2" transform="rotate(-90 153.4 64.2)">GND</text>
<text x="161" y="64.2" transform="rotate(-90 161 64.2)">GND</text>
<text x="163.6" y="65.7">SWDIO</text>
<text x="239.7" y="61.8" transform="rotate(-90 239.7 61.8)">+3V3</text>
<text x="247.3" y="61.8" transform="rotate(-90 247.3 61.8)">+3V3</text>
<text x="72.1" y="71.9" transform="rotate(-90 72.1 71.9)">CC1</text>
<text x="79.7" y="71.9" transform="rotate(-90 79.7 71.9)">CC2</text>
<text x="162" y="68.3">SWDCLK</text>
<text x="56.4" y="81">VBUS</text>
<text x="211.3" y="81">P0_08</text>
<text x="211.3" y="78.4">P0_06</text>
<text x="239.7" y="78.1" transform="rotate(-90 239.7 78.1)">I2C_SDA</text>
<text x="247.3" y="78.1" transform="rotate(-90 247.3 78.1)">I2C_SCL</text>
<text x="256.5" y="82.2">OLED_P2</text>
<text x="256.5" y="79.7">OLED_P1</text>
<text x="10.3" y="85.9">B</text>
<text x="56.4" y="88.6">CC2</text>
<text x="56.4" y="86">CC1</text>
<text x="72.1" y="84.6" transform="rotate(-90 72.1 84.6)">GND</text>
<text x="79.7" y="84.6" transform="rotate(-90 79.7 84.6)">GND</text>
<text x="211.3" y="86">STATUS_LED</text>
<text x="257.1" y="87.3">I2C_SDA</text>
<text x="257.2" y="84.8">I2C_SCL</text>
<text x="285.3" y="85.9">B</text>
<text x="56.4" y="93.7">USB_DM</text>
<text x="56.4" y="96.2">USB_DM</text>
<text x="56.4" y="101.3">USB_DP</text>
<text x="56.4" y="98.7">USB_DP</text>
<text x="74.6" y="101.1" transform="rotate(-90 74.6 101.1)">VBUS</text>
<text x="211.3" y="101.3">NRESET</text>
<text x="60.6" y="107.6">USB_DP</text>
<text x="79.2" y="107.6">USB_DP</text>
<text x="94.9" y="104.9" transform="rotate(-90 94.9 104.9)">VBUS</text>
<text x="162" y="106.4">USB_DM</text>
<text x="60.4" y="110.2">USB_DM</text>
<text x="79.2" y="110.2">USB_DM</text>
<text x="162.2" y="108.9">USB_DP</text>
<text x="74.6" y="118.9" transform="rotate(-90 74.6 118.9)">GND</text>
<text x="94.9" y="117.6" transform="rotate(-90 94.9 117.6)">GND</text>
<text x="211.3" y="119.1">BTN_SELECT</text>
<text x="236" y="117.8">BTN_UP</text>
<text x="254.5" y="117.8">GND</text>
<text x="270.2" y="117.6" transform="rotate(-90 270.2 117.6)">+3V3</text>
<text x="34" y="122.7" transform="rotate(-90 34 122.7)">GND</text>
<text x="41.6" y="122.7" transform="rotate(-90 41.6 122.7)">GND</text>
<text x="211.3" y="124.1">I2C_SDA</text>
<text x="211.3" y="126.7">I2C_SCL</text>
<text x="233.2" y="130.5">BTN_DOWN</text>
<text x="254.5" y="130.5">GND</text>
<text x="270.2" y="131.9" transform="rotate(-90 270.2 131.9)">LED_A</text>
<text x="10.3" y="135.9">C</text>
<text x="44.1" y="132.9" transform="rotate(-90 44.1 132.9)">VBUS</text>
<text x="49.2" y="135.1" transform="rotate(-90 49.2 135.1)">VBUS</text>
<text x="60.5" y="135.6">VBUS</text>
<text x="81.8" y="135.6">+3V3</text>
<text x="92.4" y="132.9" transform="rotate(-90 92.4 132.9)">+3V3</text>
<text x="100" y="132.9" transform="rotate(-90 100 132.9)">+3V3</text>
<text x="115.3" y="135.3" transform="rotate(-90 115.3 135.3)">+3V3</text>
<text x="125.4" y="134.1" transform="rotate(-90 125.4 134.1)">GND</text>
<text x="211.3" y="136.8">BTN_UP</text>
<text x="211.3" y="134.3">BTN_DOWN</text>
<text x="253.6" y="135.6">STATUS_LED</text>
<text x="267.9" y="132.9">D1</text>
<text x="273.5" y="135.6">LED_A</text>
<text x="285.3" y="135.9">C</text>
<text x="60.5" y="138.1">VBUS</text>
<text x="231.9" y="143.2">BTN_SELECT</text>
<text x="254.5" y="143.2">GND</text>
<text x="44.1" y="145.5" transform="rotate(-90 44.1 145.5)">GND</text>
<text x="74.6" y="149.3" transform="rotate(-90 74.6 149.3)">GND</text>
<text x="92.4" y="145.5" transform="rotate(-90 92.4 145.5)">GND</text>
<text x="100" y="145.5" transform="rotate(-90 100 145.5)">GND</text>
<text x="116.5" y="149.4" transform="rotate(-90 116.5 149.4)">+3V3</text>
<text x="191.5" y="155.7" transform="rotate(-90 191.5 155.7)">GND</text>
<text x="49.2" y="158" transform="rotate(-90 49.2 158)">VBUS</text>
<text x="128.7" y="158.4">NRESET</text>
<text x="128.7" y="166.1">SWDIO</text>
<text x="128.7" y="163.5">SWDCLK</text>
<text x="10.3" y="185.9">D</text>
<text x="114" y="184.9" transform="rotate(-90 114 184.9)">GND</text>
<text x="116.5" y="184.9" transform="rotate(-90 116.5 184.9)">GND</text>
<text x="285.3" y="185.9">D</text>
<text x="35" y="199.9">1</text>
<text x="85" y="199.9">2</text>
<text x="135" y="199.9">3</text>
<text x="185" y="199.9">4</text>
<text x="235" y="199.9">5</text>
<text x="285" y="199.9">6</text>
</g>
<g font-size="1.8" fill="#006464">
<text x="235.9" y="26.3">P0.06</text>
<text x="236.9" y="24.5">TP1</text>
<text x="246.1" y="26.3">P0.08</text>
<text x="247.1" y="24.5">TP2</text>
<text x="96.1" y="36.2">OLED pin</text>
<text x="106.1" y="36.2">1</text>
<text x="126.6" y="36.2">OLED pin</text>
<text x="136.6" y="36.2">2</text>
<text x="103.6" y="42.8">JP1</text>
<text x="134.1" y="42.8">JP2</text>
<text x="144.1" y="54.2">C2</text>
<text x="144.1" y="59.3">1u</text>
<text x="150.5" y="59.3">100n</text>
<text x="151.7" y="54.2">C5</text>
<text x="158.5" y="59.3">4.7u</text>
<text x="159.3" y="54.2">C6</text>
<text x="173.2" y="65.6">SWDIO</text>
<text x="173.2" y="68.2">SWDCLK</text>
<text x="188.8" y="66.6" transform="rotate(-90 188.8 66.6)">VDD</text>
<text x="191.4" y="67.9" transform="rotate(-90 191.4 67.9)">VDDH</text>
<text x="193.9" y="67.8" transform="rotate(-90 193.9 67.8)">VBUS</text>
<text x="196.4" y="68.1" transform="rotate(-90 196.4 68.1)">DCCH</text>
<text x="202.1" y="70.7">P0.00</text>
<text x="239.6" y="68.2" transform="rotate(-90 239.6 68.2)">4.7k</text>
<text x="241.7" y="67.4" transform="rotate(-90 241.7 67.4)">R3</text>
<text x="247.2" y="68.2" transform="rotate(-90 247.2 68.2)">4.7k</text>
<text x="249.3" y="67.4" transform="rotate(-90 249.3 67.4)">R4</text>
<text x="31.8" y="76.4">USB_C_Receptacle</text>
<text x="39.4" y="73.9">J1</text>
<text x="74" y="77.5" transform="rotate(-90 74 77.5)">R1</text>
<text x="81.6" y="77.5" transform="rotate(-90 81.6 77.5)">R2</text>
<text x="173.2" y="73.3">P0.02</text>
<text x="173.2" y="75.8">P0.03</text>
<text x="202.1" y="73.3">P0.01</text>
<text x="269.3" y="77.1">J3</text>
<text x="44.7" y="80.9">VBUS</text>
<text x="72" y="78.3" transform="rotate(-90 72 78.3)">5.1k</text>
<text x="79.6" y="78.3" transform="rotate(-90 79.6 78.3)">5.1k</text>
<text x="173.2" y="78.3">P0.04</text>
<text x="173.2" y="80.9">P0.05</text>
<text x="173.2" y="83.4">P0.28</text>
<text x="202.1" y="78.3">P0.06</text>
<text x="202.1" y="80.9">P0.08</text>
<text x="45.8" y="86">CC1</text>
<text x="45.8" y="88.5">CC2</text>
<text x="173.2" y="86">P0.29</text>
<text x="173.2" y="88.5">P0.30</text>
<text x="202.1" y="86">P0.13</text>
<text x="202.1" y="88.5">P0.14</text>
<text x="276.9" y="89.8">I2C</text>
<text x="46.7" y="93.6">D-</text>
<text x="173.2" y="91">P0.31</text>
<text x="202.1" y="91">P0.15</text>
<text x="202.1" y="93.6">P0.16</text>
<text x="46.7" y="96.1">D-</text>
<text x="46.7" y="98.7">D+</text>
<text x="46.7" y="101.2">D+</text>
<text x="78.1" y="101.2">USBLC6-2SC6</text>
<text x="83.7" y="98.7">U2</text>
<text x="173.2" y="96.1">P0.09</text>
<text x="173.2" y="98.7">P0.10</text>
<text x="202.1" y="96.1">P0.17</text>
<text x="202.1" y="101.2">P0.18</text>
<text x="93.3" y="107.5">C7</text>
<text x="173.2" y="106.3">D-</text>
<text x="189.1" y="106.3">U1</text>
<text x="202.1" y="106.3">P0.19</text>
<text x="33.9" y="112" transform="rotate(-90 33.9 112)">SHIELD</text>
<text x="41.5" y="112" transform="rotate(-90 41.5 112)">GND</text>
<text x="44.6" y="108.8">SBU1</text>
<text x="44.6" y="111.4">SBU2</text>
<text x="92.1" y="112.6">100n</text>
<text x="173.2" y="108.8">D+</text>
<text x="173.2" y="113.9">P1.01</text>
<text x="182.8" y="108.8">MDBT50Q-1MV2</text>
<text x="202.1" y="108.8">P0.20</text>
<text x="202.1" y="111.4">P0.21</text>
<text x="202.1" y="113.9">P0.22</text>
<text x="173.2" y="116.4">P1.02</text>
<text x="173.2" y="119">P1.03</text>
<text x="202.1" y="116.4">P0.23</text>
<text x="202.1" y="119">P0.24</text>
<text x="247.5" y="119.2">UP</text>
<text x="248.2" y="115.2">SW1</text>
<text x="45.7" y="125.3">VBUS</text>
<text x="46.4" y="123.5">TP4</text>
<text x="112.4" y="125.3">3V3</text>
<text x="112.5" y="123.5">TP3</text>
<text x="122.4" y="125.3">GND</text>
<text x="122.6" y="123.5">TP5</text>
<text x="173.2" y="121.5">P1.04</text>
<text x="173.2" y="124.1">P1.05</text>
<text x="202.1" y="121.5">P0.25</text>
<text x="202.1" y="124.1">P0.26</text>
<text x="270.1" y="123.1" transform="rotate(-90 270.1 123.1)">1k</text>
<text x="272.1" y="123.3" transform="rotate(-90 272.1 123.3)">R5</text>
<text x="67" y="130.4">AP2112K-3.3</text>
<text x="72.3" y="127.9">U3</text>
<text x="173.2" y="126.6">P1.06</text>
<text x="173.2" y="129.1">P1.07</text>
<text x="173.2" y="131.7">P1.08</text>
<text x="202.1" y="126.6">P0.27</text>
<text x="202.1" y="131.7">P1.00</text>
<text x="246.1" y="131.9">DOWN</text>
<text x="248.2" y="127.9">SW2</text>
<text x="42.5" y="135.5">C1</text>
<text x="68.8" y="135.5">VIN</text>
<text x="73.6" y="135.5">VOUT</text>
<text x="90.7" y="135.5">C3</text>
<text x="98.4" y="135.5">C4</text>
<text x="173.2" y="134.2">P1.10</text>
<text x="173.2" y="136.8">P1.11</text>
<text x="202.1" y="134.2">P0.12</text>
<text x="202.1" y="136.8">P0.11</text>
<text x="41.6" y="140.6">4.7u</text>
<text x="68.8" y="138">EN</text>
<text x="74.5" y="142" transform="rotate(-90 74.5 142)">GND</text>
<text x="90.8" y="140.6">1u</text>
<text x="97.8" y="140.6">10u</text>
<text x="173.2" y="139.3">P1.12</text>
<text x="173.2" y="141.8">P1.13</text>
<text x="202.1" y="139.3">P1.09</text>
<text x="202.1" y="141.8">P0.07</text>
<text x="248.2" y="140.6">SW3</text>
<text x="265.8" y="138">STATUS</text>
<text x="43.4" y="149.5">PWR_FLAG</text>
<text x="111.8" y="149.5">J2</text>
<text x="119.6" y="149.5">PWR_FLAG</text>
<text x="173.2" y="144.4">P1.14</text>
<text x="173.2" y="146.9">P1.15</text>
<text x="191.4" y="148.1" transform="rotate(-90 191.4 148.1)">GND</text>
<text x="245.4" y="144.6">SELECT</text>
<text x="275.5" y="148.2">H1</text>
<text x="283.1" y="148.2">H2</text>
<text x="44.6" y="151.4">#FLG01</text>
<text x="111" y="152">SWD</text>
<text x="120.8" y="151.4">#FLG02</text>
<text x="275.4" y="150.1">M2</text>
<text x="275.5" y="155.8">H3</text>
<text x="283" y="150.1">M2</text>
<text x="283.1" y="155.8">H4</text>
<text x="116.4" y="158.3" transform="rotate(-90 116.4 158.3)">VTref</text>
<text x="118.8" y="158.3">~{RESET}</text>
<text x="125.4" y="157" transform="rotate(-90 125.4 157)">GND</text>
<text x="275.4" y="157.7">M2</text>
<text x="283" y="157.7">M2</text>
<text x="113.4" y="163.4">SWCLK/TCK</text>
<text x="113.7" y="166">SWDIO/TMS</text>
<text x="115.6" y="168.5">SWO/TDO</text>
<text x="117.7" y="171">NC/TDI</text>
<text x="113.9" y="176.8" transform="rotate(-90 113.9 176.8)">GNDDetect</text>
<text x="116.4" y="176.8" transform="rotate(-90 116.4 176.8)">GND</text>
</g>
<g font-size="1.8" fill="#a90000">
<text x="97.1" y="37.8">1</text>
<text x="101.3" y="41.3" transform="rotate(-90 101.3 41.3)">2</text>
<text x="104.7" y="37.8">3</text>
<text x="127.6" y="37.8">1</text>
<text x="131.8" y="41.3" transform="rotate(-90 131.8 41.3)">2</text>
<text x="135.2" y="37.8">3</text>
<text x="170.1" y="64.5">51</text>
<text x="187.7" y="62.3" transform="rotate(-90 187.7 62.3)">28</text>
<text x="190.2" y="62.3" transform="rotate(-90 190.2 62.3)">30</text>
<text x="192.8" y="62.3" transform="rotate(-90 192.8 62.3)">32</text>
<text x="195.3" y="62.3" transform="rotate(-90 195.3 62.3)">31</text>
<text x="170.1" y="67.1">53</text>
<text x="208.2" y="69.6">17</text>
<text x="170.1" y="72.1">11</text>
<text x="170.1" y="77.2">20</text>
<text x="170.7" y="74.7">9</text>
<text x="208.2" y="72.1">18</text>
<text x="208.2" y="77.2">22</text>
<text x="52.1" y="79.8">A4</text>
<text x="170.1" y="79.8">21</text>
<text x="170.1" y="82.3">13</text>
<text x="208.2" y="79.8">24</text>
<text x="266.6" y="78.5">1</text>
<text x="266.6" y="81">2</text>
<text x="266.6" y="83.6">3</text>
<text x="52" y="87.4">B5</text>
<text x="52.1" y="84.8">A5</text>
<text x="170.1" y="84.8">10</text>
<text x="170.1" y="87.4">14</text>
<text x="170.1" y="89.9">12</text>
<text x="208.2" y="84.8">37</text>
<text x="208.2" y="87.4">36</text>
<text x="208.2" y="89.9">39</text>
<text x="266.6" y="86.1">4</text>
<text x="52" y="95">B7</text>
<text x="52.1" y="92.5">A7</text>
<text x="170.1" y="95">52</text>
<text x="208.2" y="92.5">38</text>
<text x="208.2" y="95">41</text>
<text x="52" y="100.1">B6</text>
<text x="52.1" y="97.5">A6</text>
<text x="170.1" y="97.5">54</text>
<text x="208.2" y="100.1">40</text>
<text x="52.1" y="107.7">A8</text>
<text x="69.1" y="106.4">1</text>
<text x="73.4" y="103.6" transform="rotate(-90 73.4 103.6)">5</text>
<text x="76.8" y="106.4">6</text>
<text x="170.1" y="105.2">34</text>
<text x="170.1" y="107.7">35</text>
<text x="208.2" y="105.2">42</text>
<text x="208.2" y="107.7">44</text>
<text x="52" y="110.2">B8</text>
<text x="69.1" y="109">3</text>
<text x="73.4" y="113.7" transform="rotate(-90 73.4 113.7)">2</text>
<text x="76.8" y="109">4</text>
<text x="170.1" y="112.8">61</text>
<text x="208.2" y="110.2">43</text>
<text x="208.2" y="112.8">46</text>
<text x="32.8" y="116.9" transform="rotate(-90 32.8 116.9)">S1</text>
<text x="40.4" y="116.8" transform="rotate(-90 40.4 116.8)">A1</text>
<text x="170.1" y="115.3">50</text>
<text x="170.1" y="117.9">60</text>
<text x="208.2" y="115.3">45</text>
<text x="208.2" y="117.9">48</text>
<text x="170.1" y="120.4">56</text>
<text x="170.1" y="122.9">59</text>
<text x="170.1" y="125.5">57</text>
<text x="208.2" y="120.4">49</text>
<text x="208.2" y="122.9">19</text>
<text x="208.2" y="125.5">16</text>
<text x="170.1" y="128">58</text>
<text x="170.1" y="130.6">25</text>
<text x="208.2" y="130.6">47</text>
<text x="66.6" y="134.4">1</text>
<text x="66.6" y="136.9">3</text>
<text x="79.3" y="134.4">5</text>
<text x="170.7" y="133.1">3</text>
<text x="170.7" y="135.6">4</text>
<text x="208.2" y="133.1">29</text>
<text x="208.2" y="135.6">27</text>
<text x="170.7" y="138.2">5</text>
<text x="170.7" y="140.7">6</text>
<text x="170.7" y="143.3">7</text>
<text x="208.2" y="138.2">26</text>
<text x="208.2" y="140.7">23</text>
<text x="73.4" y="144.2" transform="rotate(-90 73.4 144.2)">2</text>
<text x="170.7" y="145.8">8</text>
<text x="115.3" y="151.8" transform="rotate(-90 115.3 151.8)">1</text>
<text x="190.2" y="150.6" transform="rotate(-90 190.2 150.6)">1</text>
<text x="125.7" y="157.2">10</text>
<text x="126.3" y="162.3">4</text>
<text x="126.3" y="164.8">2</text>
<text x="126.3" y="167.4">6</text>
<text x="126.3" y="169.9">8</text>
<text x="112.8" y="179.8" transform="rotate(-90 112.8 179.8)">9</text>
<text x="115.3" y="179.8" transform="rotate(-90 115.3 179.8)">3</text>
</g>
<g font-size="1.8" fill="#0000c2">
<text x="261.2" y="89.8">OLED SSD1306</text>
<text x="231.1" y="91.5">J3:</text>
<text x="231.1" y="93.6">0x3C,</text>
<text x="231.1" y="95.6">GND VCC SCL SDA from</text>
<text x="235.1" y="91.5">socket</text>
<text x="237.6" y="93.6">3.3</text>
<text x="241.8" y="93.6">V. JP1/JP2</text>
<text x="242.4" y="91.5">for</text>
<text x="246.2" y="91.5">a</text>
<text x="248.5" y="91.5">0.96</text>
<text x="253.9" y="91.5">in</text>
<text x="254.1" y="93.6">as</text>
<text x="255.9" y="95.6">pin</text>
<text x="256.9" y="91.5">SSD1306</text>
<text x="257.4" y="93.6">delivered</text>
<text x="260" y="95.6">1.</text>
<text x="263" y="95.6">For</text>
<text x="266.5" y="91.5">I2C</text>
<text x="267.2" y="95.6">a</text>
<text x="267.2" y="93.6">(1-2</text>
<text x="269.5" y="95.6">VCC GND</text>
<text x="270.8" y="91.5">module,</text>
<text x="273.2" y="93.6">bridged):</text>
<text x="231.1" y="97.7">module</text>
<text x="239.2" y="97.7">cut</text>
<text x="243.3" y="97.7">both</text>
<text x="248.7" y="97.7">bridges</text>
<text x="256.8" y="97.7">and</text>
<text x="261.4" y="97.7">close</text>
<text x="267.6" y="97.7">2-3.</text>
<text x="25.4" y="158.6">USB:</text>
<text x="25.4" y="160.6">C7</text>
<text x="29.1" y="160.6">100</text>
<text x="31" y="158.6">D+</text>
<text x="33.8" y="160.6">nF</text>
<text x="35" y="158.6">and</text>
<text x="37.3" y="160.6">at</text>
<text x="39.6" y="158.6">D-</text>
<text x="40.3" y="160.6">U2</text>
<text x="43.6" y="158.6">routed</text>
<text x="44" y="160.6">VBUS.</text>
<text x="50.7" y="160.6">CC1/CC2</text>
<text x="50.8" y="158.6">as</text>
<text x="54.2" y="158.6">a</text>
<text x="56.5" y="158.6">coupled</text>
<text x="60.7" y="160.6">5.1k</text>
<text x="65.1" y="158.6">pair,</text>
<text x="65.9" y="160.6">pull-downs:</text>
<text x="70.6" y="158.6">ESD (U2)</text>
<text x="78.7" y="160.6">power</text>
<text x="80.8" y="158.6">next</text>
<text x="85.4" y="160.6">from</text>
<text x="86" y="158.6">to</text>
<text x="89" y="158.6">J1,</text>
<text x="25.4" y="162.7">C-to-C</text>
<text x="34.1" y="162.7">cables.</text>
<text x="42.1" y="162.7">VBUS</text>
<text x="48.1" y="162.7">capacitance</text>
<text x="60.7" y="162.7">5.8</text>
<text x="64.9" y="162.7">uF</text>
<text x="68.3" y="162.7">(C1,</text>
<text x="73.4" y="162.7">C2,</text>
<text x="77.7" y="162.7">C7),</text>
<text x="82.8" y="162.7">under</text>
<text x="89.3" y="162.7">10</text>
<text x="92.9" y="162.7">uF.</text>
<text x="165.1" y="162.6">Pins</text>
<text x="165.1" y="164.7">to</text>
<text x="165.1" y="166.7">status</text>
<text x="168.1" y="164.7">GND (internal</text>
<text x="170.3" y="162.6">follow</text>
<text x="172.1" y="166.7">LED D1</text>
<text x="177.2" y="162.6">the</text>
<text x="180.3" y="166.7">on</text>
<text x="181.3" y="162.6">firmware</text>
<text x="182.5" y="164.7">pull-ups),</text>
<text x="183.8" y="166.7">P0.13</text>
<text x="190.5" y="166.7">active</text>
<text x="190.6" y="162.6">(src/main.rs):</text>
<text x="193.7" y="164.7">I2C</text>
<text x="197.3" y="166.7">low</text>
<text x="197.9" y="164.7">P0.26</text>
<text x="201.6" y="166.7">(LED1</text>
<text x="204.6" y="164.7">SDA /</text>
<text x="205.4" y="162.6">buttons</text>
<text x="208.3" y="166.7">on</text>
<text x="211.7" y="166.7">the</text>
<text x="211.8" y="164.7">P0.27</text>
<text x="213.6" y="162.6">P0.11/P0.12/P0.24</text>
<text x="215.9" y="166.7">DK).</text>
<text x="218.5" y="164.7">SCL,</text>
<text x="221" y="166.7">Keep</text>
<text x="223.8" y="164.7">P0.18</text>
<text x="226.8" y="166.7">P0.00/P0.01,</text>
<text x="230.5" y="164.7">reset,</text>
<text x="25.4" y="172.8">Supply:</text>
<text x="33.5" y="172.8">normal-voltage</text>
<text x="49.7" y="172.8">mode.</text>
<text x="56.5" y="172.8">U3</text>
<text x="60.3" y="172.8">makes</text>
<text x="67.4" y="172.8">3.3</text>
<text x="71.6" y="172.8">V; VDD and</text>
<text x="83.9" y="172.8">VDDH tied.</text>
<text x="165.1" y="168.8">P0.09/P0.10</text>
<text x="178.6" y="168.8">free.</text>
<text x="184.1" y="168.8">No</text>
<text x="187.7" y="168.8">bootloader:</text>
<text x="199.7" y="168.8">flash</text>
<text x="205.5" y="168.8">over</text>
<text x="210.7" y="168.8">J2.</text>
<text x="25.4" y="174.9">C2</text>
<text x="25.4" y="176.9">to</text>
<text x="25.4" y="178.9">See</text>
<text x="28.4" y="176.9">3.3</text>
<text x="29.1" y="174.9">decouples</text>
<text x="30" y="178.9">docs/hardware.md#supply-mode.</text>
<text x="32.6" y="176.9">V, so</text>
<text x="38.9" y="176.9">5</text>
<text x="39.8" y="174.9">the</text>
<text x="41.2" y="176.9">V into</text>
<text x="43.9" y="174.9">module</text>
<text x="48.3" y="176.9">VDDH also</text>
<text x="52" y="174.9">VBUS</text>
<text x="58" y="174.9">pin.</text>
<text x="59.6" y="176.9">works</text>
<text x="62.7" y="174.9">The</text>
<text x="66.1" y="176.9">on</text>
<text x="67.1" y="174.9">firmware</text>
<text x="69.5" y="176.9">a</text>
<text x="71.9" y="176.9">board</text>
<text x="76.4" y="174.9">sets</text>
<text x="78.4" y="176.9">built</text>
<text x="81.5" y="174.9">REGOUT0</text>
<text x="83.9" y="176.9">for</text>
</g>
</svg>
